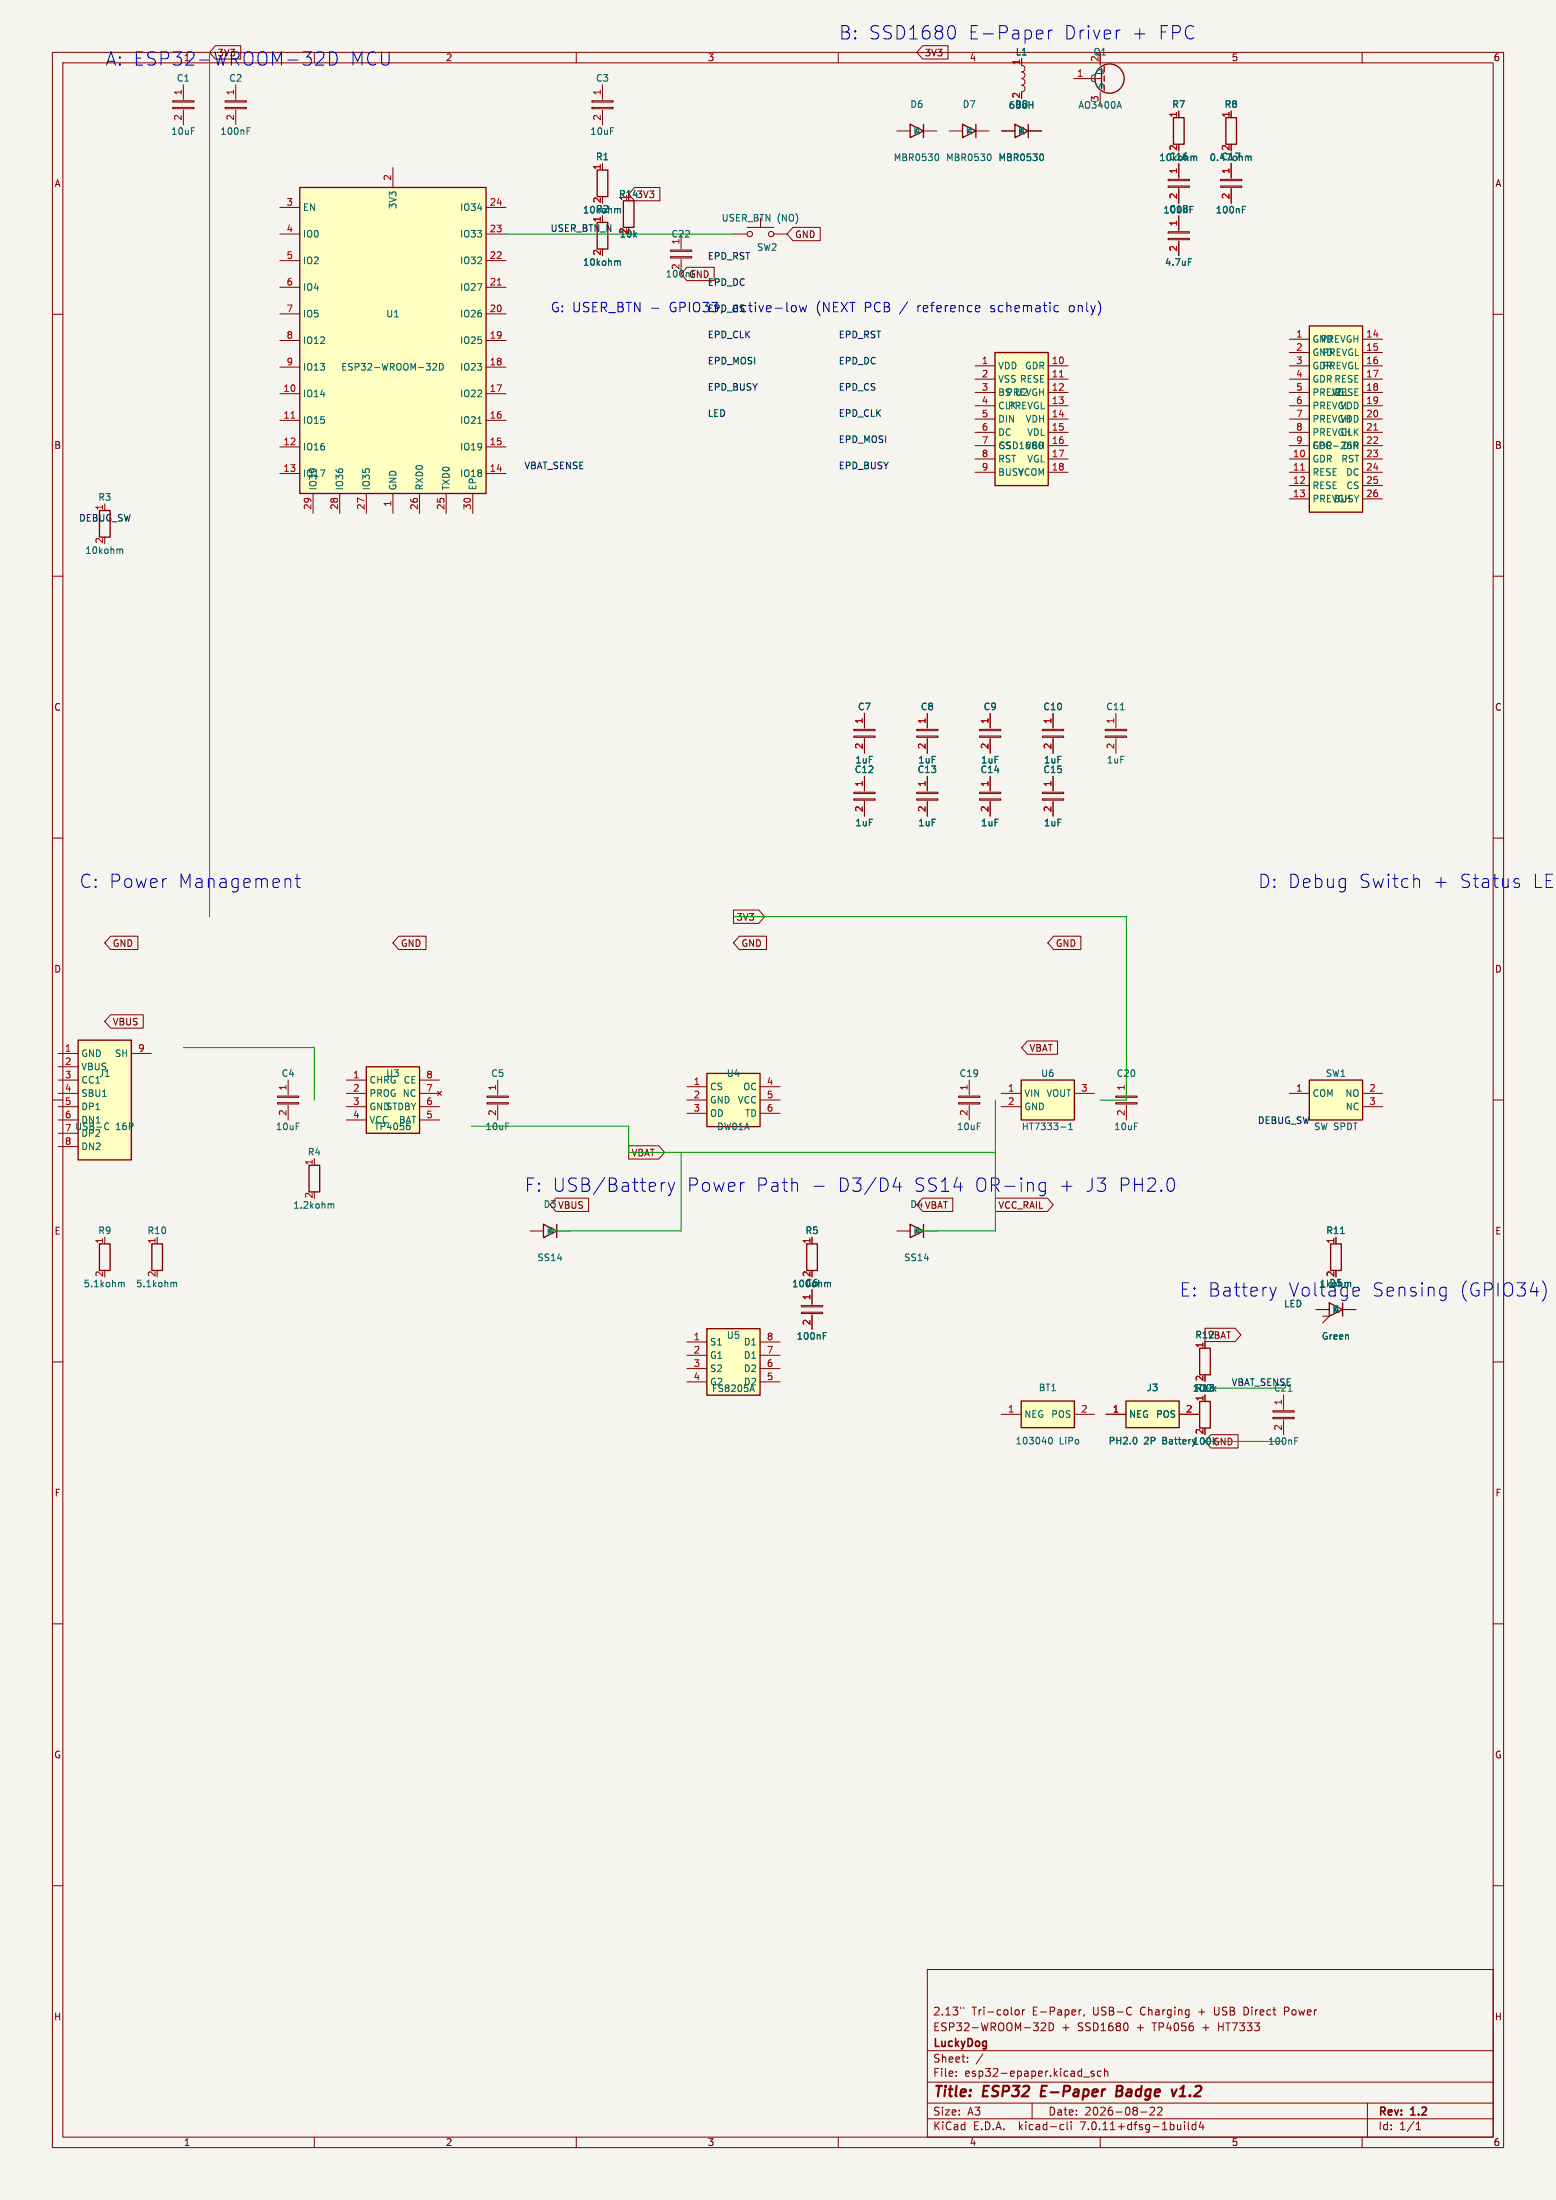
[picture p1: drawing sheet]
<svg xmlns="http://www.w3.org/2000/svg" width="297mm" height="420mm" viewBox="0 0 297 420" stroke-linecap="round" stroke-linejoin="round" font-family="sans-serif">
<path d="M0 0h297v420h-297z" fill="#f5f4ef" stroke="#f5f4ef" stroke-width=".19"/>
<g fill="none" stroke="#840000" stroke-width=".19">
<path d="M10 10h277v400h-277zM12 12h273v396h-273zM33 19.2h4v.3h-4zM35 16.2v2.8M41.1 8.7h4.9v2.6h-4.9l-1.1-1.3zM43 19.2h4v.3h-4zM45 16.2v2.8M110 10v2M113 19.2h4v.3h-4zM115 16.2v2.8M160 10v2M176.1 8.7h4.9v2.6h-4.9l-1.1-1.3z"/>
<path d="M195 11.2v1.3a.64 .64 0 0 1 .6 .6 .64 .64 0 0 1-.6 .6 .64 .64 0 0 1 .6 .7 .64 .64 0 0 1-.6 .6 .64 .64 0 0 1 .6 .6 .64 .64 0 0 1-.6 .7 .64 .64 0 0 1 .6 .6 .64 .64 0 0 1-.6 .6M204.9 15h5.4M210 9.9v2.6M210 17.5v2.6M260 10v2M33 20.5h4v.3h-4zM35 21v2.8M43 20.5h4v.3h-4zM45 21v2.8M53.4 39.6h3.8M75 32v3.8M92.8 39.6h3.8"/>
<path d="M113 20.5h4v.3h-4zM115 21v2.8M115 31.2v1.3M121.1 35.8h4.9v2.5h-4.9l-1.1-1.2zM171.2 25h2.5M176.3 25h2.5M181.2 25h2.5M186.3 25h2.5M191.2 25h2.5M196.3 25h2.5M223 35.5h4v.3h-4zM223 34.2h4v.3h-4z"/>
<path d="M225 21.2v1.3M225 31.2v2.8M225 36v2.8M233 35.5h4v.3h-4zM233 34.2h4v.3h-4zM235 21.2v1.3M235 31.2v2.8M235 36v2.8M10 60h2M53.4 44.7h3.8M53.4 59.9h3.8M53.4 54.8h3.8"/>
<path d="M53.4 49.8h3.8M92.8 44.7h3.8M92.8 59.9h3.8M92.8 54.8h3.8M92.8 49.8h3.8M115 41.2v1.3M128 49h4v.3h-4zM128 47.7h4v.3h-4zM130 44.7v2.8M130 49.5v2.8M131.1 51h5.2v2.6h-5.2l-1.1-1.3zM140.1 44.7h2.5"/>
<path d="M142.6 43.4h5.1M147.7 44.7h2.5M151.4 43.4h5.2v2.6h-5.2l-1.2-1.3zM223 45.5h4v.3h-4zM223 44.2h4v.3h-4zM225 41.2v2.8M225 46v2.8M285 60h2M53.4 75.2h3.8M53.4 70.1h3.8M53.4 65h3.8M92.8 75.2h3.8"/>
<path d="M92.8 70.1h3.8M92.8 65h3.8M186.1 69.8h3.8M186.1 72.4h3.8M186.1 74.9h3.8M186.1 77.5h3.8M186.1 80h3.8M200.1 69.8h3.8M200.1 72.4h3.8M200.1 74.9h3.8M200.1 77.5h3.8M200.1 80h3.8"/>
<path d="M246.1 64.8h3.8M246.1 67.3h3.8M246.1 69.8h3.8M246.1 72.4h3.8M246.1 74.9h3.8M246.1 77.5h3.8M246.1 80h3.8M260.1 64.8h3.8M260.1 67.3h3.8M260.1 69.8h3.8M260.1 72.4h3.8M260.1 74.9h3.8"/>
<path d="M260.1 77.5h3.8M260.1 80h3.8M20 96.2v1.3M53.4 80.2h3.8M53.4 85.3h3.8M53.4 90.4h3.8M59.8 94.2v3.8M64.8 94.2v3.8M69.9 94.2v3.8M75 94.2v3.8M80.1 94.2v3.8M85.2 94.2v3.8"/>
<path d="M90.2 94.2v3.8M92.8 80.2h3.8M92.8 85.3h3.8M92.8 90.4h3.8M186.1 87.6h3.8M186.1 90.2h3.8M186.1 82.5h3.8M186.1 85.1h3.8M200.1 87.6h3.8M200.1 90.2h3.8M200.1 82.5h3.8M200.1 85.1h3.8"/>
<path d="M246.1 87.6h3.8M246.1 90.2h3.8M246.1 92.7h3.8M246.1 95.2h3.8M246.1 82.5h3.8M246.1 85.1h3.8M260.1 87.6h3.8M260.1 90.2h3.8M260.1 92.7h3.8M260.1 95.2h3.8M260.1 82.5h3.8M260.1 85.1h3.8"/>
<path d="M10 110h2M285 110h2M163 139.2h4v.3h-4zM165 136.2v2.8M175 139.2h4v.3h-4zM177 136.2v2.8M187 139.2h4v.3h-4zM189 136.2v2.8M199 139.2h4v.3h-4zM201 136.2v2.8M211 139.2h4v.3h-4zM213 136.2v2.8"/>
<path d="M10 160h2M163 152.5h4v.3h-4zM163 151.2h4v.3h-4zM163 140.5h4v.3h-4zM165 141v2.8M165 148.2v2.8M165 153v2.8M175 152.5h4v.3h-4zM175 151.2h4v.3h-4zM175 140.5h4v.3h-4zM177 141v2.8M177 148.2v2.8"/>
<path d="M177 153v2.8M187 140.5h4v.3h-4zM187 152.5h4v.3h-4zM187 151.2h4v.3h-4zM189 141v2.8M189 148.2v2.8M189 153v2.8M199 152.5h4v.3h-4zM199 151.2h4v.3h-4zM199 140.5h4v.3h-4zM201 141v2.8M201 148.2v2.8"/>
<path d="M201 153v2.8M211 140.5h4v.3h-4zM213 141v2.8M285 160h2M21.1 178.7h5.2v2.6h-5.2l-1.1-1.3zM76.1 178.7h5.2v2.6h-5.2l-1.1-1.3zM140 173.7h4.8l1.2 1.3-1.2 1.3h-4.8zM141.1 178.7h5.2v2.6h-5.2l-1.1-1.3zM201.1 178.7h5.2v2.6h-5.2l-1.1-1.3zM21.1 193.7h6.2v2.6h-6.2l-1.1-1.3zM196.1 198.7h5.8v2.6h-5.8l-1.1-1.3zM10 210h2"/>
<path d="M11.1 206.2h3.8M11.1 208.7h3.8M11.1 211.3h3.8M11.1 213.8h3.8M11.1 201.1h3.8M11.1 203.7h3.8M11.1 216.4h3.8M11.1 218.9h3.8M25.1 201.1h3.8M53 210.5h4v.3h-4zM53 209.2h4v.3h-4zM55 206.2v2.8"/>
<path d="M55 211v2.8M66.1 206.2h3.8M66.1 208.7h3.8M66.1 211.3h3.8M66.1 213.8h3.8M80.1 206.2h3.8M80.1 208.7h3.8M80.1 211.3h3.8M80.1 213.8h3.8M83.5 208.3l.8 .8M84.3 208.3l-.8 .8M93 210.5h4v.3h-4z"/>
<path d="M93 209.2h4v.3h-4zM95 206.2v2.8M95 211v2.8M120 218.7h5.7l1.2 1.3-1.2 1.3h-5.7zM131.1 210h3.8M131.1 207.5h3.8M131.1 212.5h3.8M145.1 210h3.8M145.1 207.5h3.8M145.1 212.5h3.8M183 210.5h4v.3h-4zM183 209.2h4v.3h-4z"/>
<path d="M185 206.2v2.8M185 211v2.8M191.1 208.7h3.8M191.1 211.3h3.8M205.1 208.7h3.8M213 210.5h4v.3h-4zM213 209.2h4v.3h-4zM215 206.2v2.8M215 211v2.8M246.1 208.7h3.8M260.1 208.7h3.8M260.1 211.3h3.8"/>
<path d="M285 210h2M20 236.2v1.3M30 236.2v1.3M60 221.2v1.3M101.2 235h2.5M106.1 228.7h6.2v2.6h-6.2l-1.1-1.3zM106.3 235h2.5M155 236.2v1.3M171.2 235h2.5M176.1 228.7h5.8v2.6h-5.8l-1.1-1.3zM176.3 235h2.5M190 228.7h9.9l1.1 1.3-1.1 1.3h-9.9z"/>
<path d="M255 236.2v1.3M10 260h2M131.1 256.2h3.8M131.1 258.7h3.8M145.1 256.2h3.8M145.1 258.7h3.8M153 250.5h4v.3h-4zM153 249.2h4v.3h-4zM155 246.2v2.8M155 251v2.8M230 253.6h5.7l1.2 1.2-1.2 1.3h-5.7zM230 256.1v1.3"/>
<path d="M251.2 250h2.5M252.5 251.3h1.2l-1.2 1.2M256.3 250h2.5M285 260h2M131.1 261.3h3.8M131.1 263.8h3.8M145.1 261.3h3.8M145.1 263.8h3.8M191.1 270h3.8M205.1 270h3.8M211.1 270h3.8M225.1 270h3.8"/>
<path d="M230 266.3v1.2M231.1 273.9h5.2v2.5h-5.2l-1.1-1.2zM243 270.6h4v.2h-4zM243 269.3h4v.3h-4zM245 266.3v2.8M245 271.1v2.8M10 310h2M285 310h2M10 360h2M177 376h108v32h-108zM285 360h2M177 397.5h108"/>
<path d="M177 391.5h108M182.5 396.2v.2M182.5 395.4v.2M184 383.2v.3M184.7 393.5v.2M184.7 392.7v.2M187.6 392.1l-1.3 1.9M193.8 383.8l.4-.1 .3 .3-.1 .6-.4 .1-.2-.2M195.2 383.7v1M195.6 383.7h-.3l-.1 .3M198.8 386.2h.5l.2 .1 .1 .3-.9 1.1h.9M200.2 386.2a.76 .76 0 0 1 .9 .7 .76 .76 0 0 1-.9 .8z"/>
<path d="M206 383.7v1M206.4 383.7h-.3l-.1 .3M206.8 396.5h1.2M207 384.6l-.2 .3M208.8 395.4h-.3l-.3 .2 .1 .2 .5 .1v.4h-.6M210.2 395.4h-.5l-.2 .3 .1 .6h.6M210.8 395.5l.2-.1h.4l.1 1M210.8 394.9v1.5M215.9 383.2l.1 .1M216 384.5l-.1 .1M237.8 383.2h-.3v1.5h.3M245.2 384h.5"/>
<path d="M245.7 383.2h-.5v1.5M60 408v2M110 408v2M160 408v2M177 404.5h108M177 401.5h108M197 401.5v3M202.6 405.6h.4M203 406.5l-.4 .1M203.7 405.1v1.3l.2 .2M204.5 405.1v.1M204.5 405.6v1"/>
<path d="M210 408v2M217.7 403.2h1.2M220.3 402.4v.5l-.8 .9h.9M221.7 402.4v.5l-.8 .9h.9M226.1 405.1v.1M226.1 405.6v1M226.8 405.1v1.3l.2 .2M228.2 405.6h-.4l-.3 .3 .2 .6h.5M228.2 405.1v1.5M229.2 405l-.3 1.1h.9M229.6 405.6v1M260 408v2"/>
<path d="M261 401.5v6.5M270.3 406.6h.9M270.3 405.5l.4-.4v1.5"/>
<circle cx="143.1" cy="44.7" r=".51"/>
<circle cx="147.2" cy="44.7" r=".51"/>
</g>
<path d="M198.9 398.2l-.3 2h1M213.1 399.1h.7M213.8 399.1l.3 .1M213.9 398.2h-.6l-.3 2 1-.1M214 399.1h-.2M224.6 398.9l-.6 1.3M225.7 398.5l-.4 .3M225.1 400.2h1.2" fill="none" stroke="#840000" stroke-width=".4"/>
<g fill="#ffffc2" stroke="#ffffc2" stroke-width=".19">
<path d="M69.9 203.7h10.2v12.7h-10.2z"/>
<path d="M14.9 198.6h10.2v22.8h-10.2z"/>
<path d="M194.9 206.2h10.2v7.6h-10.2z"/>
<path d="M134.9 204.9h10.2v10.2h-10.2z"/>
<path d="M249.9 62.2h10.2v35.6h-10.2z"/>
<path d="M189.9 67.3h10.2v25.4h-10.2z"/>
<path d="M57.2 35.8h35.6v58.4h-35.6z"/>
<path d="M134.9 253.6h10.2v12.7h-10.2z"/>
<path d="M194.9 267.5h10.2v5h-10.2z"/>
<path d="M214.9 267.5h10.2v5h-10.2z"/>
<path d="M249.9 206.2h10.2v7.6h-10.2z"/>
</g>
<g fill="none" stroke="#840000" stroke-width=".25">
<path d="M210.3 13.1v3.8M210.8 14.5v1M57.2 35.8h35.6v58.4h-35.6zM114 32.5h2v5h-2zM119 38.3h2v5.1h-2zM173.7 23.7l2.6 1.3-2.6 1.3zM176.3 23.7v2.6M183.7 23.7l2.6 1.3-2.6 1.3zM186.3 23.7v2.6M193.7 23.7l2.6 1.3-2.6 1.3zM196.3 23.7v2.6M224 22.5h2v5h-2z"/>
<path d="M234 22.5h2v5h-2zM114 42.5h2v5h-2zM189.9 67.3h10.2v25.4h-10.2zM249.9 62.2h10.2v35.6h-10.2zM19 97.5h2v5h-2zM14.9 198.6h10.2v22.8h-10.2zM69.9 203.7h10.2v12.7h-10.2zM134.9 204.9h10.2v10.2h-10.2zM194.9 206.2h10.2v7.6h-10.2zM249.9 206.2h10.2v7.6h-10.2zM19 237.5h2v5h-2zM29 237.5h2v5h-2z"/>
<path d="M59 222.5h2v5h-2zM103.7 233.7l2.6 1.3-2.6 1.3zM106.3 233.7v2.6M154 237.5h2v5h-2zM173.7 233.7l2.6 1.3-2.6 1.3zM176.3 233.7v2.6M254 237.5h2v5h-2zM134.9 253.6h10.2v12.7h-10.2zM229 257.4h2v5.1h-2zM253.7 248.7l2.6 1.3-2.6 1.3zM256.3 248.7v2.6M194.9 267.5h10.2v5h-10.2z"/>
<path d="M214.9 267.5h10.2v5h-10.2zM229 267.5h2v5.1h-2z"/>
<circle cx="211.8" cy="15" r="2.79"/>
</g>
<g fill="none" stroke="#006464" stroke-width=".19">
<path d="M213.6 19.4l.5 1.3M47.1 25h.5M47.1 24.4h.7M117.9 39.9h.5v.8M178.9 29.4a.79 .79 0 0 1 0 1.3M188.9 29.4a.79 .79 0 0 1 0 1.3M198.9 29.4a.79 .79 0 0 1 0 1.3M227.1 40h.5M227.1 39.4h.7M227.9 29.9h.5v.8M237.1 40h.5M237.1 39.4h.7"/>
<path d="M238.1 29.8l.2 .2M238.3 30v.7M238.3 30l.1-.2 .3 .1 .1 .8M117.9 49.9h.5v.8M226.8 49.4h.6M82.6 69.5l.5-.1 .2 .4-.7 .9h.7M83.9 69.4a.64 .64 0 0 1 .7 .6 .64 .64 0 0 1-.7 .7zM91.2 80.8h.7M254.5 85.2h1M22.9 104.9h.5v.8M213.9 135.5h.7M20.2 214.4l.6 .1"/>
<path d="M20.8 215.5l-.6 .1M78.3 215.1v.3l-.2 .3M202.5 215.2h.9M204 215.7h.7M204 214.8l.4-.4v1.3M63.1 229.9l.1 .1M63.2 230v.7M63.2 230l.2-.2 .3 .1v.8M255.9 235.5h.7M23.1 244.9l.1 .1M23.2 245l.2-.2 .3 .1v.8M23.2 245v.7"/>
<path d="M33.1 244.9l.1 .1M33.2 245v.7M33.2 245l.2-.2 .3 .1v.8M157.1 255h.5M157.1 254.4h.7M158 245l.1-.2 .3 .1 .1 .8M143.3 265.3h.6M143.6 264.4l.4 1.3M200.2 274.6l.3-.2a.68 .68 0 0 1 .4 .6 .68 .68 0 0 1-.4 .7l-.3-.3M216.9 274.6v.8M231.7 265.1l.4 .5M232.1 264.7l-.5 .5"/>
<path d="M245.9 265.6h.7M247.1 275.1h.5M247.1 274.5h.7"/>
</g>
<path d="M94.9 54.4h.8M55.6 79.8h.7M202.2 72h.8M248.3 89.7h.7M262.2 82.1h.8" fill="none" stroke="#a90000" stroke-width=".19"/>
<g fill="none" stroke="#0000c2" stroke-width=".19">
<path d="M60.5 10l.8-.1a.69 .69 0 0 1 .4 1.1l-1.4 1.4h1.5M62.9 9.9a1.34 1.34 0 0 1 1.5 .8 1.34 1.34 0 0 1-.5 1.6l-1 .1zM181.8 4.9a1.59 1.59 0 0 1 0 2.5M198.7 5.7l.2 .2 .1 .4-1.2 .3M198.9 7.3l-.2 .1M200.1 5.7v1.7M200.9 5.7a.65 .65 0 0 0-.8 .5M213.8 5.7l-.5 .2M124.4 58.8h1.4M151.8 58.4l.2 .3v.5l-.2 .2M152.6 58.3l.3 1.2 .4-.8 .3 .8 .4-1.2M186.8 58.3l.2 .1v.4l-.8 .1"/>
<path d="M187 59.4l-.2 .1M201.5 58.3l.5 .1M202 59.4l-.5 .1M56.3 167.7h1M56.7 166.9v2.2l.1 .2 .5 .1M270.2 167.7h.4l.3 .4v1.3M289.3 167.7l.6 .2M289.3 168.6l.6 .1 .2 .4-.4 .3h-.5M126.2 225.7v1.7M127 225.7a.65 .65 0 0 0-.8 .5M127.6 225.7l.6 1.7M128.2 227.4l-.3 .6-.3 .3"/>
<path d="M128.8 225.7l-.6 1.7M155.4 226.5h1.9M171.1 224.8l-.6 1.8h1.6M171.7 225.7v1.7M199.5 225.9l-.7-.2-.5 .5v.7l.3 .4 .2 .1 .7-.1M199.5 225.7v2.1a.69 .69 0 0 1-1.1 .4M223.6 224.9a1.59 1.59 0 0 1 0 2.5M242.4 245.7l.6 1.7M243 247.4l-.2 .6M243.6 245.7l-.6 1.7M258.6 245.7l.7 .2 .2 .4-1.3 .3M259.3 247.3l-.7 .1"/>
<path d="M275.3 245.7l.7 .2M276 247.3l-.7 .1M276 245.7v2.1a.69 .69 0 0 1-.8 .5M294.4 244.5a2.92 2.92 0 0 1 0 3.9"/>
</g>
<path d="M40 10v165M96.6 44.7h43.5M140 175h75v35h-5M35 200h25v10M90 215h30v5h70M190 210v25h-15M130 220v15h-25M230 275.2h15M230 265h15" fill="none" stroke="#009600" stroke-width=".19"/>
<g font-size="3.5" fill="#0000c2">
<text x="160" y="7.7">B: SSD1680</text>
<text x="184.6" y="7.7">E-Paper</text>
<text x="202.8" y="7.7">Driver</text>
<text x="215.7" y="7.7">+</text>
<text x="220.7" y="7.7">FPC</text>
<text x="20" y="12.8">A: ESP32-WROOM-32D</text>
<text x="66.6" y="12.8">MCU</text>
<text x="15" y="169.7">C: Power</text>
<text x="33.8" y="169.7">Management</text>
<text x="240" y="169.7">D: Debug</text>
<text x="259.1" y="169.7">Switch</text>
<text x="273.2" y="169.7">+</text>
<text x="278.3" y="169.7">Status</text>
<text x="292.1" y="169.7">LED</text>
<text x="100" y="227.8">F: USB/Battery</text>
<text x="130.9" y="227.8">Power</text>
<text x="144" y="227.8">Path</text>
<text x="159.5" y="227.8">D3/D4</text>
<text x="174" y="227.8">SS14</text>
<text x="185.5" y="227.8">OR-ing</text>
<text x="201.6" y="227.8">+</text>
<text x="206.6" y="227.8">J3</text>
<text x="212.8" y="227.8">PH2.0</text>
<text x="225" y="247.8">E: Battery</text>
<text x="261.6" y="247.8">Sensing</text>
<text x="278.3" y="247.8">(GPIO34)</text>
</g>
<text font-size="3.5" fill="#006464" x="245.7" y="247.8">Voltage</text>
<g font-size="2.8" fill="#840000">
<text x="178" y="400.9">Title:</text>
<text x="187.7" y="400.9">ESP32</text>
<text x="199.5" y="400.9">E-Paper</text>
<text x="214.7" y="400.9">Badge</text>
<text x="226.2" y="400.9">v1.2</text>
</g>
<g font-size="2.5" fill="#0000c2">
<text x="105" y="59.8">G: USER_BTN -</text>
<text x="127.7" y="59.8">GPIO33,</text>
<text x="139.8" y="59.8">active-low</text>
<text x="156" y="59.8">(NEXT PCB /</text>
<text x="175.5" y="59.8">reference</text>
<text x="189.5" y="59.8">schematic</text>
<text x="204.6" y="59.8">only)</text>
</g>
<g font-size="2.1" fill="#840000">
<text x="178" y="388">ESP32-WROOM-32D</text>
<text x="178" y="385">2.13&quot;</text>
<text x="185.4" y="385">Tri-color</text>
<text x="197.1" y="385">E-Paper,</text>
<text x="202.6" y="388">+</text>
<text x="205.7" y="388">SSD1680</text>
<text x="208.8" y="385">USB-C</text>
<text x="217.1" y="388">+</text>
<text x="217.9" y="385">Charging</text>
<text x="220.3" y="388">TP4056</text>
<text x="229.1" y="385">+</text>
<text x="229.9" y="388">+</text>
<text x="232.3" y="385">USB</text>
<text x="233.1" y="388">HT7333</text>
<text x="238.1" y="385">Direct</text>
<text x="246" y="385">Power</text>
<text x="178" y="394">Sheet:</text>
<text x="178" y="391.2">LuckyDog</text>
<text x="178" y="396.7">File:</text>
<text x="184.1" y="396.7">esp32-epaper.kicad_sch</text>
<text x="178" y="406.9">KiCad</text>
<text x="178" y="404.1">Size:</text>
<text x="184.7" y="404.1">A3</text>
<text x="185.7" y="406.9">E.D.A.</text>
<text x="194.6" y="406.9">kicad-cli</text>
<text x="200" y="404.1">Date:</text>
<text x="206.5" y="406.9">7.0.11+dfsg-1build4</text>
<text x="207" y="404.1">2026-08-22</text>
<text x="263" y="404.3">Rev:</text>
<text x="263" y="406.9">Id:</text>
<text x="267.1" y="406.9">1/1</text>
<text x="269.4" y="404.3">1.2</text>
</g>
<g font-size="1.8" fill="#0000c2">
<text x="35" y="11.9">1</text>
<text x="135" y="59.7">EPD_CS</text>
</g>
<g font-size="1.8" fill="#840000">
<text x="41.4" y="11">3V3</text>
<text x="85" y="11.9">2</text>
<text x="135" y="11.9">3</text>
<text x="176.4" y="11">3V3</text>
<text x="185" y="11.9">4</text>
<text x="235" y="11.9">5</text>
<text x="285" y="11.9">6</text>
<text x="10.3" y="35.9">A</text>
<text x="285.3" y="35.9">A</text>
<text x="118.1" y="37.9">R143V3</text>
<text x="118.1" y="37.9">R14</text>
<text x="151.7" y="45.6">GND</text>
<text x="127" y="53.2">100nFGND</text>
<text x="10.3" y="85.9">B</text>
<text x="285.3" y="85.9">B</text>
<text x="10.3" y="135.9">C</text>
<text x="285.3" y="135.9">C</text>
<text x="140.5" y="176">3V3</text>
<text x="10.3" y="185.9">D</text>
<text x="21.4" y="181">GND</text>
<text x="76.4" y="181">GND</text>
<text x="141.4" y="181">GND</text>
<text x="201.4" y="181">GND</text>
<text x="285.3" y="185.9">D</text>
<text x="21.4" y="196">VBUS</text>
<text x="196.4" y="201">VBAT</text>
<text x="120.5" y="221">VBAT</text>
<text x="103.7" y="230.8">D3 VBUS</text>
<text x="173.7" y="230.8">D4 VBAT</text>
<text x="190.5" y="231">VCC_RAIL</text>
<text x="10.3" y="235.9">E</text>
<text x="285.3" y="235.9">E</text>
<text x="230.5" y="255.8">VBAT</text>
<text x="10.3" y="285.9">F</text>
<text x="285.3" y="285.9">F</text>
<text x="10.3" y="335.9">G</text>
<text x="285.3" y="335.9">G</text>
<text x="10.2" y="385.9">H</text>
<text x="285.2" y="385.9">H</text>
<text x="35" y="409.9">1</text>
<text x="85" y="409.9">2</text>
<text x="135" y="409.9">3</text>
<text x="185" y="409.9">4</text>
<text x="235" y="409.9">5</text>
<text x="285" y="409.9">6</text>
</g>
<g font-size="1.8" fill="#006464">
<text x="193.8" y="10.8">L1</text>
<text x="208.6" y="10.8">Q1</text>
<text x="209.7" y="11.9" transform="rotate(-90 209.7 11.9)">2</text>
<text x="33.7" y="15.8">C1</text>
<text x="43.7" y="15.8">C2</text>
<text x="113.7" y="15.8">C3</text>
<text x="208" y="15.9">G</text>
<text x="210.9" y="17" transform="rotate(-90 210.9 17)">S</text>
<text x="210.9" y="14.4" transform="rotate(-90 210.9 14.4)">D</text>
<text x="173.7" y="20.8">D6</text>
<text x="183.7" y="20.8">D7</text>
<text x="192.4" y="20.9">68uH</text>
<text x="193.7" y="20.8">D8</text>
<text x="194.7" y="18.9" transform="rotate(-90 194.7 18.9)">2</text>
<text x="205.7" y="20.9">AO3400A</text>
<text x="209.7" y="19.5" transform="rotate(-90 209.7 19.5)">3</text>
<text x="223.7" y="20.8">R7</text>
<text x="233.7" y="20.8">R8</text>
<text x="32.6" y="25.9">10uF</text>
<text x="42" y="25.9">100nF</text>
<text x="112.6" y="25.9">10uF</text>
<text x="174.2" y="25.9">K</text>
<text x="184.2" y="25.9">K</text>
<text x="194.2" y="25.9">K</text>
<text x="224.7" y="28.9" transform="rotate(-90 224.7 28.9)">2</text>
<text x="234.7" y="28.9" transform="rotate(-90 234.7 28.9)">2</text>
<text x="113.7" y="30.8">R1</text>
<text x="170.5" y="30.9">MBR0530</text>
<text x="180.5" y="30.9">MBR0530</text>
<text x="190.5" y="30.9">MBR0530</text>
<text x="221.2" y="30.9">10kohm</text>
<text x="223.1" y="30.8">C16</text>
<text x="230.8" y="30.9">0.47ohm</text>
<text x="233.1" y="30.8">C17</text>
<text x="57.7" y="40.5">EN</text>
<text x="75.9" y="40" transform="rotate(-90 75.9 40)">3V3</text>
<text x="87.7" y="40.5">IO34</text>
<text x="111.2" y="40.9">10kohm</text>
<text x="113.7" y="40.8">R2</text>
<text x="114.7" y="38.9" transform="rotate(-90 114.7 38.9)">2</text>
<text x="222" y="40.9">100nF</text>
<text x="223.1" y="40.8">C18</text>
<text x="232" y="40.9">100nF</text>
<text x="57.7" y="45.5">IO0</text>
<text x="87.7" y="45.5">IO33</text>
<text x="118.2" y="45.5">10k</text>
<text x="128.1" y="45.5">C22</text>
<text x="137.6" y="42.5">USER_BTN (NO)</text>
<text x="57.7" y="50.6">IO2</text>
<text x="87.7" y="50.6">IO32</text>
<text x="111.2" y="50.9">10kohm</text>
<text x="129.7" y="51.6" transform="rotate(-90 129.7 51.6)">2</text>
<text x="144.4" y="48.1">SW2</text>
<text x="222.3" y="50.9">4.7uF</text>
<text x="57.7" y="55.7">IO4</text>
<text x="87.7" y="55.7">IO27</text>
<text x="57.7" y="60.8">IO5</text>
<text x="57.7" y="65.9">IO12</text>
<text x="73.6" y="60.8">U1</text>
<text x="87.7" y="65.9">IO25</text>
<text x="87.7" y="60.8">IO26</text>
<text x="250.4" y="65.6">GND</text>
<text x="252" y="65.6">PREVGH</text>
<text x="57.7" y="70.9">IO13</text>
<text x="65" y="70.9">ESP32-WROOM-32D</text>
<text x="87.7" y="70.9">IO23</text>
<text x="190.4" y="70.7">VDD</text>
<text x="195.6" y="70.7">GDR</text>
<text x="250.4" y="68.2">GND</text>
<text x="250.4" y="70.7">GDR</text>
<text x="252.3" y="68.2">PREVGL</text>
<text x="252.3" y="70.7">PREVGL</text>
<text x="57.7" y="76">IO14</text>
<text x="87.7" y="76">IO22</text>
<text x="190.4" y="73.2">VSS RESE</text>
<text x="190.4" y="75.8">BS U2</text>
<text x="192" y="75.8">PREVGH</text>
<text x="250.4" y="73.2">GDRRESE</text>
<text x="250.4" y="75.8">PREVGL</text>
<text x="253.8" y="75.8">J2</text>
<text x="254.6" y="75.8">RESE</text>
<text x="57.7" y="81.1">IO15</text>
<text x="87.7" y="81.1">IO21</text>
<text x="190.4" y="78.3">CLK</text>
<text x="190.4" y="80.9">DIN</text>
<text x="190.4" y="83.4">DC</text>
<text x="192.3" y="78.3">PREVGL</text>
<text x="195.7" y="80.9">VDH</text>
<text x="196" y="83.4">VDL</text>
<text x="250.4" y="78.3">PREVGL</text>
<text x="250.4" y="80.9">PREVGH</text>
<text x="250.4" y="83.4">PREVGH</text>
<text x="255.7" y="78.3">VDD</text>
<text x="255.7" y="80.9">VDD</text>
<text x="255.8" y="83.4">CLK</text>
<text x="57.7" y="86.2">IO16</text>
<text x="87.7" y="86.2">IO19</text>
<text x="190.4" y="85.9">CS</text>
<text x="190.4" y="88.5">RST</text>
<text x="190.6" y="85.9">SSD1680</text>
<text x="195.7" y="85.9">VGH</text>
<text x="196" y="88.5">VGL</text>
<text x="250.4" y="88.5">GDR</text>
<text x="250.4" y="85.9">GDR</text>
<text x="255.9" y="88.5">RST</text>
<text x="256.2" y="85.9">DIN</text>
<text x="18.7" y="95.8">R3</text>
<text x="57.7" y="91.3">IO17</text>
<text x="60.6" y="93.7" transform="rotate(-90 60.6 93.7)">IO39</text>
<text x="65.7" y="93.7" transform="rotate(-90 65.7 93.7)">IO36</text>
<text x="70.8" y="93.7" transform="rotate(-90 70.8 93.7)">IO35</text>
<text x="75.9" y="93.7" transform="rotate(-90 75.9 93.7)">GND</text>
<text x="80.9" y="93.7" transform="rotate(-90 80.9 93.7)">RXD0</text>
<text x="86" y="93.7" transform="rotate(-90 86 93.7)">TXD0</text>
<text x="87.7" y="91.3">IO18</text>
<text x="91.1" y="93.7" transform="rotate(-90 91.1 93.7)">EP</text>
<text x="190.4" y="91">BUSY</text>
<text x="194.2" y="91">VCOM</text>
<text x="250.4" y="91">RESE</text>
<text x="250.4" y="93.6">RESE</text>
<text x="256.8" y="91">DC</text>
<text x="256.9" y="93.6">CS</text>
<text x="250.4" y="96.1">PREVGH</text>
<text x="254.5" y="96.1">BUSY</text>
<text x="16.2" y="105.9">10kohm</text>
<text x="19.7" y="103.9" transform="rotate(-90 19.7 103.9)">2</text>
<text x="163.7" y="135.8">C7</text>
<text x="175.7" y="135.8">C8</text>
<text x="187.7" y="135.8">C9</text>
<text x="199.1" y="135.8">C10</text>
<text x="211.1" y="135.8">C11</text>
<text x="163.1" y="147.8">C12</text>
<text x="163.2" y="145.9">1uF</text>
<text x="175.1" y="147.8">C13</text>
<text x="175.2" y="145.9">1uF</text>
<text x="187.1" y="147.8">C14</text>
<text x="187.2" y="145.9">1uF</text>
<text x="199.1" y="147.8">C15</text>
<text x="199.2" y="145.9">1uF</text>
<text x="211.2" y="145.9">1uF</text>
<text x="163.2" y="157.9">1uF</text>
<text x="175.2" y="157.9">1uF</text>
<text x="187.2" y="157.9">1uF</text>
<text x="199.2" y="157.9">1uF</text>
<text x="15.4" y="202">GND</text>
<text x="21.8" y="202">SH</text>
<text x="15.4" y="204.5">VBUS</text>
<text x="15.4" y="207.1">CC1</text>
<text x="15.4" y="209.6">SBU1</text>
<text x="18.8" y="205.8">J1</text>
<text x="53.7" y="205.8">C4</text>
<text x="70.4" y="207.1">CHRG</text>
<text x="70.4" y="209.6">PROG NC</text>
<text x="73.6" y="205.8">U3</text>
<text x="76.9" y="207.1">CE</text>
<text x="93.7" y="205.8">C5</text>
<text x="135.4" y="208.3">CS</text>
<text x="138.6" y="205.8">U4</text>
<text x="141.8" y="208.3">OC</text>
<text x="183.1" y="205.8">C19</text>
<text x="195.4" y="209.6">VIN</text>
<text x="198.6" y="205.8">U6</text>
<text x="199.7" y="209.6">VOUT</text>
<text x="213.1" y="205.8">C20</text>
<text x="250.4" y="209.6">COM</text>
<text x="253" y="205.8">SW1</text>
<text x="256.7" y="209.6">NO</text>
<text x="15.4" y="212.1">DP1</text>
<text x="15.4" y="214.7">DN1</text>
<text x="22.1" y="215.9">16P</text>
<text x="52.6" y="215.9">10uF</text>
<text x="70.4" y="212.1">GNDSTDBY</text>
<text x="70.4" y="214.7">VCC</text>
<text x="71.4" y="215.9">TP4056</text>
<text x="76" y="214.7">BAT</text>
<text x="92.6" y="215.9">10uF</text>
<text x="135.4" y="210.9">GND</text>
<text x="135.4" y="213.4">OD</text>
<text x="136.8" y="215.9">DW01A</text>
<text x="140.7" y="210.9">VCC</text>
<text x="142.1" y="213.4">TD</text>
<text x="182.6" y="215.9">10uF</text>
<text x="194.9" y="215.9">HT7333-1</text>
<text x="195.4" y="212.1">GND</text>
<text x="212.6" y="215.9">10uF</text>
<text x="250.7" y="215.9">SW SPDT</text>
<text x="256.8" y="212.1">NC</text>
<text x="12.3" y="216.1">7 USB-C</text>
<text x="15.4" y="217.2">DP2</text>
<text x="15.4" y="219.8">DN2</text>
<text x="58.7" y="220.8">R4</text>
<text x="55.9" y="230.9">1.2kohm</text>
<text x="59.7" y="228.9" transform="rotate(-90 59.7 228.9)">2</text>
<text x="18.7" y="235.8">R9</text>
<text x="28.1" y="235.8">R10</text>
<text x="104.2" y="235.9">K</text>
<text x="153.7" y="235.8">R5</text>
<text x="174.2" y="235.9">K</text>
<text x="253.1" y="235.8">R11</text>
<text x="15.9" y="245.9">5.1kohm</text>
<text x="25.9" y="245.9">5.1kohm</text>
<text x="102.5" y="240.9">SS14</text>
<text x="151.1" y="245.9">100ohm</text>
<text x="153.7" y="245.8">C6</text>
<text x="172.5" y="240.9">SS14</text>
<text x="251.8" y="245.9">1kohm</text>
<text x="253.7" y="245.8">D5</text>
<text x="254.7" y="243.9" transform="rotate(-90 254.7 243.9)">2</text>
<text x="254.2" y="250.9">K</text>
<text x="135.4" y="257.1">S1</text>
<text x="138.6" y="255.8">U5</text>
<text x="141.9" y="257.1">D1</text>
<text x="152" y="255.9">100nF</text>
<text x="228.1" y="255.7">R12</text>
<text x="252.2" y="255.9">Green</text>
<text x="135.4" y="259.6">G1</text>
<text x="135.4" y="262.1">S2</text>
<text x="141.9" y="262.1">D2</text>
<text x="141.9" y="259.6">D1</text>
<text x="229.7" y="263.8" transform="rotate(-90 229.7 263.8)">2</text>
<text x="135.4" y="264.7">G2</text>
<text x="135.8" y="265.9">FS8205A</text>
<text x="141.9" y="264.7">D2</text>
<text x="198.2" y="265.8">BT1</text>
<text x="218.8" y="265.8">J3</text>
<text x="228.1" y="265.9">R13</text>
<text x="193.8" y="275.9">103040</text>
<text x="195.4" y="270.9">NEG</text>
<text x="200.6" y="270.9">POS</text>
<text x="202.2" y="275.9">LiPo</text>
<text x="211.5" y="275.9">PH2.0</text>
<text x="215.4" y="270.9">NEG</text>
<text x="218.3" y="275.9">2P</text>
<text x="220.6" y="270.9">POS</text>
<text x="222" y="275.9">Battery100kGND</text>
<text x="222" y="275.9">Battery100k</text>
<text x="242" y="276">100nF</text>
</g>
<g font-size="1.8" fill="#a90000">
<text x="194.7" y="12.5" transform="rotate(-90 194.7 12.5)">1</text>
<text x="205.5" y="14.7">1</text>
<text x="34.7" y="23.1" transform="rotate(-90 34.7 23.1)">2</text>
<text x="34.7" y="18.3" transform="rotate(-90 34.7 18.3)">1</text>
<text x="44.7" y="23.1" transform="rotate(-90 44.7 23.1)">2</text>
<text x="44.7" y="18.3" transform="rotate(-90 44.7 18.3)">1</text>
<text x="114.7" y="23.1" transform="rotate(-90 114.7 23.1)">2</text>
<text x="114.7" y="18.3" transform="rotate(-90 114.7 18.3)">1</text>
<text x="224.7" y="22.5" transform="rotate(-90 224.7 22.5)">1</text>
<text x="234.7" y="22.5" transform="rotate(-90 234.7 22.5)">1</text>
<text x="74.7" y="34.6" transform="rotate(-90 74.7 34.6)">2</text>
<text x="114.7" y="32.5" transform="rotate(-90 114.7 32.5)">1</text>
<text x="224.7" y="33.3" transform="rotate(-90 224.7 33.3)">1</text>
<text x="234.7" y="33.3" transform="rotate(-90 234.7 33.3)">1</text>
<text x="54.6" y="39.3">3</text>
<text x="93.4" y="39.3">24</text>
<text x="119.7" y="38.4" transform="rotate(-90 119.7 38.4)">1</text>
<text x="224.7" y="38.1" transform="rotate(-90 224.7 38.1)">2</text>
<text x="234.7" y="38.1" transform="rotate(-90 234.7 38.1)">2</text>
<text x="54.6" y="44.4">4</text>
<text x="93.4" y="44.4">23</text>
<text x="114.7" y="42.5" transform="rotate(-90 114.7 42.5)">1</text>
<text x="119.7" y="44.8" transform="rotate(-90 119.7 44.8)">2</text>
<text x="129.7" y="46.8" transform="rotate(-90 129.7 46.8)">1</text>
<text x="224.7" y="43.3" transform="rotate(-90 224.7 43.3)">1</text>
<text x="54.6" y="49.5">5</text>
<text x="93.4" y="49.5">22</text>
<text x="114.7" y="48.9" transform="rotate(-90 114.7 48.9)">2</text>
<text x="224.7" y="48.1" transform="rotate(-90 224.7 48.1)">2</text>
<text x="54.6" y="54.6">6</text>
<text x="54.6" y="59.7">7</text>
<text x="93.4" y="59.7">20</text>
<text x="93.4" y="54.6">21</text>
<text x="54.6" y="64.7">8</text>
<text x="93.4" y="64.7">19</text>
<text x="247.3" y="64.5">1</text>
<text x="260.7" y="64.5">14</text>
<text x="54.6" y="69.8">9</text>
<text x="93.4" y="69.8">18</text>
<text x="187.3" y="69.6">1</text>
<text x="200.7" y="69.6">10</text>
<text x="247.3" y="67">2</text>
<text x="247.3" y="69.6">3</text>
<text x="260.7" y="67">15</text>
<text x="260.7" y="69.6">16</text>
<text x="54" y="74.9">10</text>
<text x="93.4" y="74.9">17</text>
<text x="187.3" y="72.1">2</text>
<text x="187.3" y="74.7">3</text>
<text x="187.3" y="77.2">4</text>
<text x="200.7" y="72.1">11</text>
<text x="200.7" y="74.7">12</text>
<text x="200.7" y="77.2">13</text>
<text x="247.3" y="72.1">4</text>
<text x="247.3" y="74.7">5</text>
<text x="247.3" y="77.2">6</text>
<text x="260.7" y="72.1">17</text>
<text x="260.7" y="74.7">18</text>
<text x="260.7" y="77.2">19</text>
<text x="54" y="80">11</text>
<text x="93.4" y="80">16</text>
<text x="187.3" y="79.7">5</text>
<text x="187.3" y="82.3">6</text>
<text x="200.7" y="79.7">14</text>
<text x="200.7" y="82.3">15</text>
<text x="247.3" y="79.7">7</text>
<text x="247.3" y="82.3">8</text>
<text x="260.7" y="79.7">20</text>
<text x="260.7" y="82.3">21</text>
<text x="54" y="85.1">12</text>
<text x="93.4" y="85.1">15</text>
<text x="187.3" y="84.8">7</text>
<text x="187.3" y="87.4">8</text>
<text x="187.3" y="89.9">9</text>
<text x="200.7" y="84.8">16</text>
<text x="200.7" y="87.4">17</text>
<text x="200.7" y="89.9">18</text>
<text x="246.7" y="87.4">10</text>
<text x="246.7" y="89.9">11</text>
<text x="247.3" y="84.8">9</text>
<text x="260.7" y="84.8">22</text>
<text x="260.7" y="87.4">23</text>
<text x="260.7" y="89.9">24</text>
<text x="54" y="90.1">13</text>
<text x="93.4" y="90.1">14</text>
<text x="246.7" y="92.4">12</text>
<text x="246.7" y="95">13</text>
<text x="260.7" y="92.4">25</text>
<text x="260.7" y="95">26</text>
<text x="19.7" y="97.5" transform="rotate(-90 19.7 97.5)">1</text>
<text x="59.5" y="97.4" transform="rotate(-90 59.5 97.4)">29</text>
<text x="64.6" y="97.4" transform="rotate(-90 64.6 97.4)">28</text>
<text x="69.7" y="97.4" transform="rotate(-90 69.7 97.4)">27</text>
<text x="74.7" y="96.8" transform="rotate(-90 74.7 96.8)">1</text>
<text x="79.8" y="97.4" transform="rotate(-90 79.8 97.4)">26</text>
<text x="84.9" y="97.4" transform="rotate(-90 84.9 97.4)">25</text>
<text x="90" y="97.4" transform="rotate(-90 90 97.4)">30</text>
<text x="164.7" y="143.1" transform="rotate(-90 164.7 143.1)">2</text>
<text x="164.7" y="138.3" transform="rotate(-90 164.7 138.3)">1</text>
<text x="176.7" y="143.1" transform="rotate(-90 176.7 143.1)">2</text>
<text x="176.7" y="138.3" transform="rotate(-90 176.7 138.3)">1</text>
<text x="188.7" y="143.1" transform="rotate(-90 188.7 143.1)">2</text>
<text x="188.7" y="138.3" transform="rotate(-90 188.7 138.3)">1</text>
<text x="200.7" y="143.1" transform="rotate(-90 200.7 143.1)">2</text>
<text x="200.7" y="138.3" transform="rotate(-90 200.7 138.3)">1</text>
<text x="212.7" y="143.1" transform="rotate(-90 212.7 143.1)">2</text>
<text x="212.7" y="138.3" transform="rotate(-90 212.7 138.3)">1</text>
<text x="164.7" y="155.1" transform="rotate(-90 164.7 155.1)">2</text>
<text x="164.7" y="150.3" transform="rotate(-90 164.7 150.3)">1</text>
<text x="176.7" y="155.1" transform="rotate(-90 176.7 155.1)">2</text>
<text x="176.7" y="150.3" transform="rotate(-90 176.7 150.3)">1</text>
<text x="188.7" y="155.1" transform="rotate(-90 188.7 155.1)">2</text>
<text x="188.7" y="150.3" transform="rotate(-90 188.7 150.3)">1</text>
<text x="200.7" y="155.1" transform="rotate(-90 200.7 155.1)">2</text>
<text x="200.7" y="150.3" transform="rotate(-90 200.7 150.3)">1</text>
<text x="12.3" y="200.9">1</text>
<text x="12.3" y="203.4">2</text>
<text x="26.3" y="200.9">9</text>
<text x="12.3" y="205.9">3</text>
<text x="12.3" y="208.5">4</text>
<text x="54.7" y="208.3" transform="rotate(-90 54.7 208.3)">1</text>
<text x="67.3" y="205.9">1</text>
<text x="67.3" y="208.5">2</text>
<text x="81.3" y="208.5">7</text>
<text x="81.3" y="205.9">8</text>
<text x="94.7" y="208.3" transform="rotate(-90 94.7 208.3)">1</text>
<text x="132.3" y="207.2">1</text>
<text x="132.3" y="209.7">2</text>
<text x="146.3" y="207.2">4</text>
<text x="146.3" y="209.7">5</text>
<text x="184.7" y="208.3" transform="rotate(-90 184.7 208.3)">1</text>
<text x="192.3" y="208.5">1</text>
<text x="206.3" y="208.5">3</text>
<text x="214.7" y="208.3" transform="rotate(-90 214.7 208.3)">1</text>
<text x="247.3" y="208.5">1</text>
<text x="261.3" y="208.5">2</text>
<text x="12.3" y="211">5</text>
<text x="12.3" y="213.6">6</text>
<text x="54.7" y="213.1" transform="rotate(-90 54.7 213.1)">2</text>
<text x="67.3" y="211">3</text>
<text x="67.3" y="213.6">4</text>
<text x="81.3" y="213.6">5</text>
<text x="81.3" y="211">6</text>
<text x="94.7" y="213.1" transform="rotate(-90 94.7 213.1)">2</text>
<text x="132.3" y="212.3">3</text>
<text x="146.3" y="212.3">6</text>
<text x="184.7" y="213.1" transform="rotate(-90 184.7 213.1)">2</text>
<text x="192.3" y="211">2</text>
<text x="214.7" y="213.1" transform="rotate(-90 214.7 213.1)">2</text>
<text x="261.3" y="211">3</text>
<text x="12.3" y="218.6">8</text>
<text x="59.7" y="222.5" transform="rotate(-90 59.7 222.5)">1</text>
<text x="19.7" y="237.5" transform="rotate(-90 19.7 237.5)">1</text>
<text x="29.7" y="237.5" transform="rotate(-90 29.7 237.5)">1</text>
<text x="154.7" y="237.5" transform="rotate(-90 154.7 237.5)">1</text>
<text x="254.7" y="237.5" transform="rotate(-90 254.7 237.5)">1</text>
<text x="19.7" y="243.9" transform="rotate(-90 19.7 243.9)">2</text>
<text x="29.7" y="243.9" transform="rotate(-90 29.7 243.9)">2</text>
<text x="154.7" y="243.9" transform="rotate(-90 154.7 243.9)">2</text>
<text x="154.7" y="248.3" transform="rotate(-90 154.7 248.3)">1</text>
<text x="132.3" y="255.9">1</text>
<text x="146.3" y="255.9">8</text>
<text x="154.7" y="253.1" transform="rotate(-90 154.7 253.1)">2</text>
<text x="229.7" y="257.5" transform="rotate(-90 229.7 257.5)">1</text>
<text x="132.3" y="258.5">2</text>
<text x="132.3" y="261">3</text>
<text x="132.3" y="263.6">4</text>
<text x="146.3" y="263.6">5</text>
<text x="146.3" y="261">6</text>
<text x="146.3" y="258.5">7</text>
<text x="192.3" y="269.7">1</text>
<text x="206.3" y="269.7">2</text>
<text x="212.3" y="269.7">1</text>
<text x="226.3" y="269.7">2</text>
<text x="229.7" y="267.6" transform="rotate(-90 229.7 267.6)">1</text>
<text x="244.7" y="268.4" transform="rotate(-90 244.7 268.4)">1</text>
<text x="229.7" y="274" transform="rotate(-90 229.7 274)">2</text>
<text x="244.7" y="273.2" transform="rotate(-90 244.7 273.2)">2</text>
</g>
<g font-size="1.8" fill="#0f0f0f">
<text x="105" y="44.3">USER_BTN_N</text>
<text x="135" y="49.7">EPD_RST</text>
<text x="135" y="54.7">EPD_DC</text>
<text x="135" y="64.7">EPD_CLK</text>
<text x="160" y="64.7">EPD_RST</text>
<text x="135" y="69.7">EPD_MOSI</text>
<text x="160" y="69.7">EPD_DC</text>
<text x="135" y="74.7">EPD_BUSY</text>
<text x="160" y="74.7">EPD_CS</text>
<text x="135" y="79.7">LED</text>
<text x="160" y="79.7">EPD_CLK</text>
<text x="100" y="89.7">VBAT_SENSE</text>
<text x="160" y="89.7">EPD_BUSY</text>
<text x="160" y="84.7">EPD_MOSI</text>
<text x="15" y="99.7">DEBUG_SW</text>
<text x="240" y="214.7">DEBUG_SW</text>
<text x="245" y="249.7">LED</text>
<text x="235" y="264.7">VBAT_SENSE</text>
<text x="243.1" y="265.9">C21</text>
</g>
</svg>
